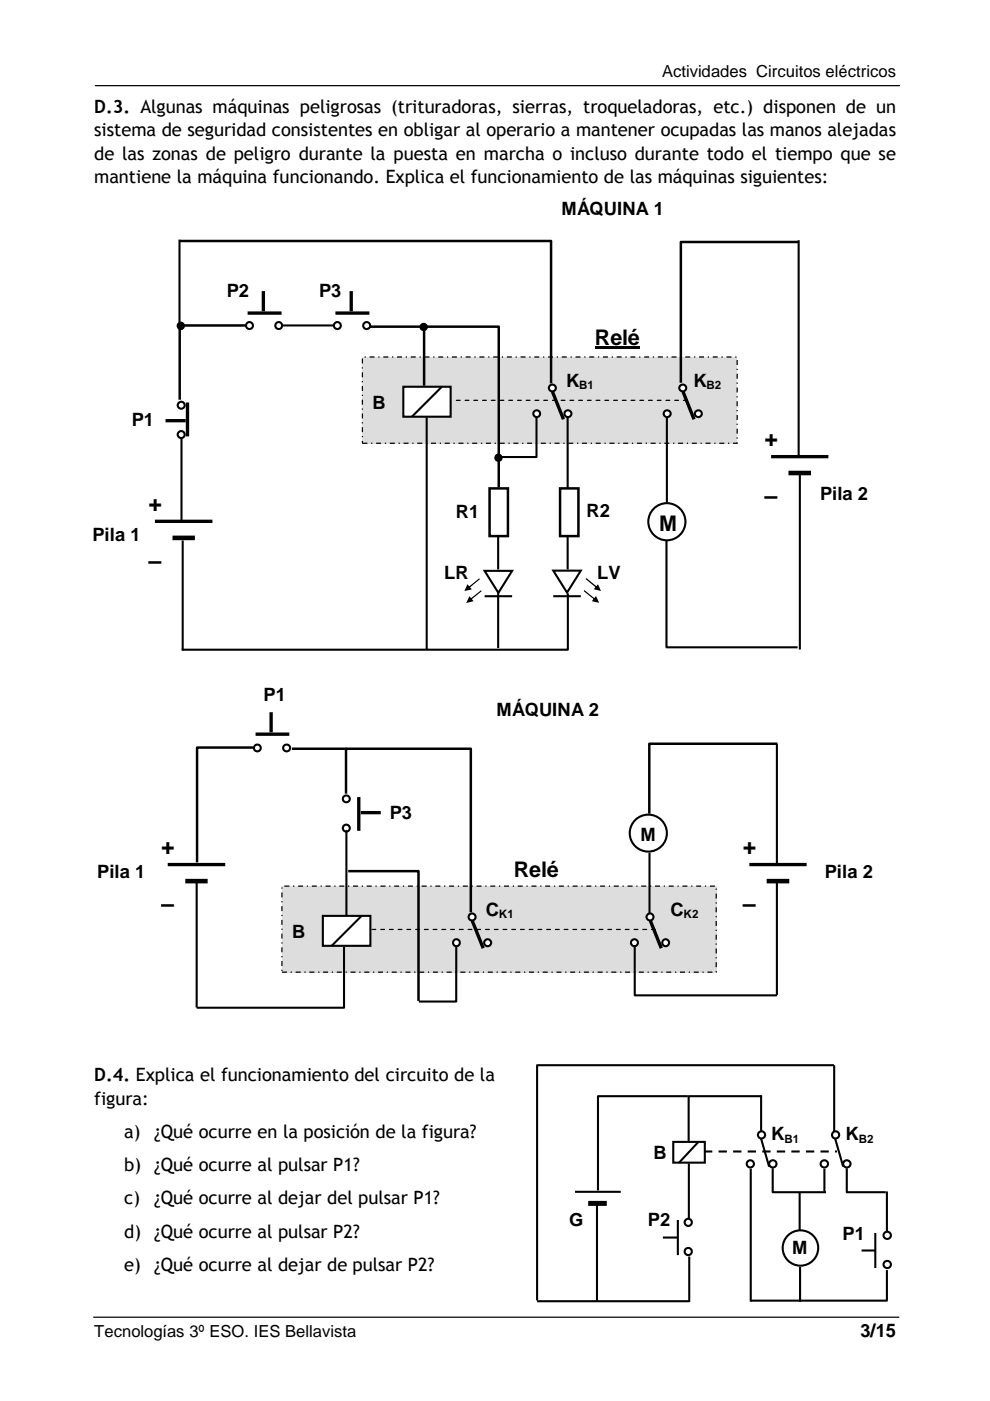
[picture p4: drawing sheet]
<svg xmlns="http://www.w3.org/2000/svg" width="210mm" height="297mm" viewBox="0 0 210 297" stroke-linecap="round" stroke-linejoin="round" font-family="sans-serif">
<path d="M20.2 18.2h170.5M19.9 279.3h170.7" fill="none" stroke="#010101" stroke-width=".26"/>
<g fill="none" stroke="#010101" stroke-width=".44">
<path d="M161.3 232.4h-15.3v9.7M121.9 252.7h9.7M126.6 255.3v20.6"/>
<circle cx="169.7" cy="264.6" r="3.8"/>
</g>
<path d="M124.7 255.1h4" fill="none" stroke="#010101" stroke-width="1.1" stroke-linecap="butt"/>
<circle cx="188.1" cy="261.9" r=".77" fill="#fff"/>
<circle cx="188.1" cy="261.9" r=".77" fill="none" stroke="#010101" stroke-width=".44"/>
<circle cx="188.1" cy="268.1" r=".77" fill="#fff"/>
<g fill="none" stroke="#010101" stroke-width=".44">
<path d="M161.4 232.2v8.2M179.5 247.7v5.1h8.3M182.7 265.1h2.9M185.6 261.4v7.5M188 269.3v6.5h-28.8"/>
<circle cx="188.1" cy="268.1" r=".77"/>
</g>
<circle cx="145.9" cy="259.2" r=".76" fill="#fff"/>
<circle cx="145.9" cy="259.2" r=".76" fill="none" stroke="#010101" stroke-width=".44"/>
<circle cx="145.9" cy="265.3" r=".76" fill="#fff"/>
<g fill="none" stroke="#010101" stroke-width=".44">
<path d="M145.8 232.4h-19v20M176.9 225.8v14.6M142.7 242.1h6.7v4.4h-6.7zM143.7 258.7v7.4M146 246.7v11.7M148.1 242.1l-4.1 4.4M159.2 247.8v28.2M188 252.6v8.6M140.5 262.4h3.1M169.6 268.6v7.4"/>
<circle cx="145.9" cy="265.3" r=".76"/>
</g>
<circle cx="161.5" cy="240.6" r=".76" fill="#fff"/>
<circle cx="161.5" cy="240.6" r=".76" fill="none" stroke="#010101" stroke-width=".44"/>
<circle cx="163.9" cy="246.8" r=".77" fill="#fff"/>
<circle cx="163.9" cy="246.8" r=".77" fill="none" stroke="#010101" stroke-width=".44"/>
<circle cx="159.1" cy="246.8" r=".76" fill="#fff"/>
<g fill="none" stroke="#010101" stroke-width=".44">
<path d="M161.4 241.4l1.7 6"/>
<circle cx="159.1" cy="246.8" r=".76"/>
</g>
<path d="M149.3 244.1h28.2" fill="none" stroke="#010101" stroke-width=".44" stroke-dasharray="1.8 1.3" stroke-linecap="butt"/>
<circle cx="177.2" cy="240.6" r=".76" fill="#fff"/>
<circle cx="177.2" cy="240.6" r=".76" fill="none" stroke="#010101" stroke-width=".44"/>
<circle cx="179.5" cy="246.8" r=".77" fill="#fff"/>
<circle cx="179.5" cy="246.8" r=".77" fill="none" stroke="#010101" stroke-width=".44"/>
<circle cx="174.8" cy="246.8" r=".77" fill="#fff"/>
<g fill="none" stroke="#010101" stroke-width=".44">
<path d="M176.8 225.8h-62.9v49.9M163.8 247.7v5.1h11.3M169.5 252.8v8M174.8 247.8v4.8M177.1 241.4l1.7 6M146.1 266.4v9.5h-32.2"/>
<circle cx="174.8" cy="246.8" r=".77"/>
</g>
<path d="M59.8 187.8h92v18.3h-92z" fill-rule="evenodd" fill="#ddd"/>
<path d="M59.8 187.9h92v18.2h-92z" fill="none" stroke="#010101" stroke-width=".26" stroke-dasharray="1.1 .8 .3 .8" stroke-linecap="butt"/>
<circle cx="137.5" cy="176.6" r="3.9" fill="#fff"/>
<circle cx="137.5" cy="176.6" r="3.9" fill="none" stroke="#010101" stroke-width=".44"/>
<circle cx="96.8" cy="199.9" r=".73" fill="#fff"/>
<circle cx="96.8" cy="199.9" r=".73" fill="none" stroke="#010101" stroke-width=".44"/>
<circle cx="103.4" cy="199.9" r=".74" fill="#fff"/>
<circle cx="103.4" cy="199.9" r=".74" fill="none" stroke="#010101" stroke-width=".44"/>
<circle cx="100.1" cy="194.4" r=".74" fill="#fff"/>
<circle cx="100.1" cy="194.4" r=".74" fill="none" stroke="#010101" stroke-width=".44"/>
<path d="M100.1 195.2l2.3 5.8" fill="none" stroke="#010101" stroke-width=".71" stroke-linecap="butt"/>
<circle cx="134.5" cy="199.9" r=".74" fill="#fff"/>
<circle cx="134.5" cy="199.9" r=".74" fill="none" stroke="#010101" stroke-width=".44"/>
<circle cx="141.1" cy="199.9" r=".73" fill="#fff"/>
<circle cx="141.1" cy="199.9" r=".73" fill="none" stroke="#010101" stroke-width=".44"/>
<circle cx="137.8" cy="194.4" r=".74" fill="#fff"/>
<g fill="none" stroke="#010101" stroke-width=".44">
<path d="M72.9 200.7v13h-31.2"/>
<circle cx="137.8" cy="194.4" r=".74"/>
</g>
<path d="M35.6 183.3h12.2M137.9 195.2l2.3 5.8" fill="none" stroke="#010101" stroke-width=".71" stroke-linecap="butt"/>
<path d="M138.9 197.1h-60.2" fill="none" stroke="#010101" stroke-width=".26" stroke-dasharray=".8 1.1"/>
<path d="M61.9 158.7h11.5v9.6" fill="none" stroke="#010101" stroke-width=".53"/>
<path d="M39.3 186.8h4.7" fill="none" stroke="#010101" stroke-width=".97" stroke-linecap="butt"/>
<circle cx="54.6" cy="158.6" r=".72" fill="#fff"/>
<circle cx="54.6" cy="158.6" r=".72" fill="none" stroke="#010101" stroke-width=".44"/>
<circle cx="60.8" cy="158.6" r=".74" fill="#fff"/>
<circle cx="60.8" cy="158.6" r=".74" fill="none" stroke="#010101" stroke-width=".44"/>
<path d="M54.2 155.7h7.1M57.5 151v4.3" fill="none" stroke="#010101" stroke-width=".71" stroke-linecap="butt"/>
<path d="M68.5 194.1h10v6.4h-10z" fill-rule="evenodd" fill="#fff"/>
<path d="M68.5 194.2h10v6.3h-10zM76.7 194.2l-6.4 6.3" fill="none" stroke="#010101" stroke-width=".44"/>
<circle cx="73.4" cy="169.4" r=".73" fill="#fff"/>
<circle cx="73.4" cy="169.4" r=".73" fill="none" stroke="#010101" stroke-width=".44"/>
<circle cx="73.4" cy="175.6" r=".74" fill="#fff"/>
<g fill="none" stroke="#010101" stroke-width=".44">
<path d="M164.7 157.8v25.4M73.4 176v18M41.7 187.2v26.4M137.7 180.8v13M164.7 186.9v24M96.7 200.4v11.9h-7.9M134.6 200.4v10.6h30.2"/>
<circle cx="73.4" cy="175.6" r=".74"/>
</g>
<path d="M76.1 169v7.1M76.5 172.3h4.2M158.9 183.3h12.1" fill="none" stroke="#010101" stroke-width=".71" stroke-linecap="butt"/>
<path d="M53.7 158.5h-11.9v24.3M73.3 158.7h26.5v34.7M164.8 157.7h-27.1v14.8M73.8 184.7h14.9v27.5" fill="none" stroke="#010101" stroke-width=".53"/>
<path d="M162.6 186.8h4.7" fill="none" stroke="#010101" stroke-width=".97" stroke-linecap="butt"/>
<path d="M76.8 75.7h79.5v18.2h-79.5z" fill-rule="evenodd" fill="#ddd"/>
<path d="M76.8 75.7h79.5v18.3h-79.5z" fill="none" stroke="#010101" stroke-width=".26" stroke-dasharray="1.1 .8 .3 .8" stroke-linecap="butt"/>
<circle cx="141.4" cy="110.6" r="3.9" fill="#fff"/>
<circle cx="141.4" cy="110.6" r="3.9" fill="none" stroke="#010101" stroke-width=".44"/>
<circle cx="113.8" cy="87.7" r=".72" fill="#fff"/>
<circle cx="113.8" cy="87.7" r=".72" fill="none" stroke="#010101" stroke-width=".44"/>
<circle cx="120.4" cy="87.7" r=".72" fill="#fff"/>
<circle cx="120.4" cy="87.7" r=".72" fill="none" stroke="#010101" stroke-width=".44"/>
<circle cx="117.1" cy="82.3" r=".73" fill="#fff"/>
<circle cx="117.1" cy="82.3" r=".73" fill="none" stroke="#010101" stroke-width=".44"/>
<path d="M117.1 83.1l2.4 5.8" fill="none" stroke="#010101" stroke-width=".71" stroke-linecap="butt"/>
<circle cx="141.4" cy="87.7" r=".72" fill="#fff"/>
<circle cx="141.4" cy="87.7" r=".72" fill="none" stroke="#010101" stroke-width=".44"/>
<circle cx="148.1" cy="87.7" r=".73" fill="#fff"/>
<circle cx="148.1" cy="87.7" r=".73" fill="none" stroke="#010101" stroke-width=".44"/>
<circle cx="144.8" cy="82.3" r=".73" fill="#fff"/>
<circle cx="144.8" cy="82.3" r=".73" fill="none" stroke="#010101" stroke-width=".44"/>
<path d="M144.8 83.1l2.4 5.8" fill="none" stroke="#010101" stroke-width=".71" stroke-linecap="butt"/>
<path d="M145.7 84.9h-49.9" fill="none" stroke="#010101" stroke-width=".26" stroke-dasharray=".8 1.1"/>
<path d="M117.3 121h5.8l-2.9 4.6z" fill="#fff"/>
<path d="M117.3 121h5.8l-2.9 4.6zM117.3 126.4h5.8" fill="none" stroke="#010101" stroke-width=".44"/>
<g fill="#010101">
<path d="M123.8 125.2h.2l2.3 2h-.2l-2.3-1.8zM126.4 126.4l.6 1.4-1.5-.3z"/>
<path d="M124.2 122.7l.2-.1 2.3 1.9v.2h-.2zM126.8 123.9l.6 1.4-1.5-.4z"/>
</g>
<path d="M59.4 69h11.7M120.4 125.8v12h-81.9" fill="none" stroke="#010101" stroke-width=".44"/>
<path d="M78 69.3h11.9v12.5" fill="none" stroke="#010101" stroke-width=".53"/>
<path d="M32.9 110.5h12.1" fill="none" stroke="#010101" stroke-width=".71" stroke-linecap="butt"/>
<path d="M36.6 114h4.7" fill="none" stroke="#010101" stroke-width=".97" stroke-linecap="butt"/>
<circle cx="38.4" cy="92.1" r=".74" fill="#fff"/>
<circle cx="38.4" cy="92.1" r=".74" fill="none" stroke="#010101" stroke-width=".44"/>
<circle cx="38.4" cy="85.9" r=".74" fill="#fff"/>
<circle cx="38.4" cy="85.9" r=".74" fill="none" stroke="#010101" stroke-width=".44"/>
<path d="M35.1 89.2h4.3M39.8 85.3v7.2" fill="none" stroke="#010101" stroke-width=".71" stroke-linecap="butt"/>
<path d="M85.5 82h10v6.3h-10z" fill-rule="evenodd" fill="#fff"/>
<path d="M85.5 82h10v6.3h-10zM93.7 82l-6.4 6.3" fill="none" stroke="#010101" stroke-width=".44"/>
<circle cx="71.5" cy="69" r=".74" fill="#fff"/>
<circle cx="71.5" cy="69" r=".74" fill="none" stroke="#010101" stroke-width=".44"/>
<circle cx="77.7" cy="69" r=".74" fill="#fff"/>
<g fill="none" stroke="#010101" stroke-width=".44">
<path d="M38.1 50.8v18M113.7 88.3v8.6h-7.9M120.4 88.2v15.3M120.4 113.1v7.6"/>
<circle cx="77.7" cy="69" r=".74"/>
</g>
<path d="M71.1 66.4h7.2M74.5 61.7v4.3" fill="none" stroke="#010101" stroke-width=".71" stroke-linecap="butt"/>
<path d="M38.1 51.1h78.7v30.2M89.9 69.3h15.8v34" fill="none" stroke="#010101" stroke-width=".53"/>
<path d="M118.7 103.5h3.9v10.2h-3.9z" fill-rule="evenodd" fill="#fff"/>
<path d="M118.7 103.5h3.9v10.2h-3.9z" fill="none" stroke="#010101" stroke-width=".53"/>
<path d="M102.7 121h5.9l-2.9 4.7z" fill="#fff"/>
<path d="M102.7 121h5.9l-2.9 4.7zM102.7 126.4h5.9" fill="none" stroke="#010101" stroke-width=".44"/>
<g fill="#010101">
<path d="M99.6 127l2.5-1.8v.2l-2.3 1.9h-.2zM99.5 126.4l.9 1.1-1.6 .3z"/>
<path d="M99.2 124.5l2.5-1.8v.2l-2.3 1.9-.2-.1zM99.1 123.9l.9 1.1-1.5 .3z"/>
</g>
<path d="M105.6 113.1v7.6" fill="none" stroke="#010101" stroke-width=".44"/>
<path d="M103.8 103.5h3.9v10.2h-3.9z" fill-rule="evenodd" fill="#fff"/>
<path d="M103.8 103.5h3.9v10.2h-3.9z" fill="none" stroke="#010101" stroke-width=".53"/>
<circle cx="89.8" cy="69.3" r=".62" fill="#010101"/>
<g fill="none" stroke="#010101" stroke-width=".53">
<path d="M169.2 51.3h-24.8v29.9M52.1 69h-14v15.8"/>
<circle cx="89.8" cy="69.3" r=".62"/>
</g>
<path d="M169.3 50.9v46M90.5 88.5v49.2M38.7 114.6v23.3M141.3 114.6v22.6h27.8M169.6 100.3v37.4M105.6 125.8v11.6" fill="none" stroke="#010101" stroke-width=".44"/>
<path d="M163.5 96.8h12.1" fill="none" stroke="#010101" stroke-width=".71" stroke-linecap="butt"/>
<path d="M167.2 100.3h4.8" fill="none" stroke="#010101" stroke-width=".97" stroke-linecap="butt"/>
<path d="M126.2 73.5h9.4v.5h-9.4z" fill="#000"/>
<circle cx="105.7" cy="97.1" r=".61" fill="#010101"/>
<circle cx="105.7" cy="97.1" r=".61" fill="none" stroke="#010101" stroke-width=".53"/>
<path d="M141.4 88.5v18.1" fill="none" stroke="#010101" stroke-width=".44"/>
<circle cx="52.9" cy="69" r=".74" fill="#fff"/>
<circle cx="52.9" cy="69" r=".74" fill="none" stroke="#010101" stroke-width=".44"/>
<circle cx="59.1" cy="69" r=".73" fill="#fff"/>
<g fill="none" stroke="#010101" stroke-width=".44">
<path d="M38.5 92.9v17.8"/>
<circle cx="59.1" cy="69" r=".73"/>
</g>
<path d="M52.5 66.4h7.2M55.8 61.7v4.3" fill="none" stroke="#010101" stroke-width=".71" stroke-linecap="butt"/>
<circle cx="38.3" cy="69.1" r=".63" fill="#010101"/>
<circle cx="38.3" cy="69.1" r=".63" fill="none" stroke="#010101" stroke-width=".53"/>
<g font-size="5">
<text x="162.1" y="94.5">+</text>
<text x="162.1" y="106.9">–</text>
<text x="31.5" y="108.2">+</text>
<text x="31.5" y="120.7">–</text>
<text x="34.2" y="181">+</text>
<text x="157.5" y="181">+</text>
<text x="34.2" y="193.5">–</text>
<text x="157.5" y="193.5">–</text>
</g>
<g font-size="4.6">
<text x="126.2" y="73.1">Relé</text>
<text x="139.8" y="112.6">M</text>
<text x="109" y="185.9">Relé</text>
</g>
<g font-size="3.9">
<text x="20" y="23.9">D.3. Algunas máquinas peligrosas (trituradoras, sierras, troqueladoras, etc.) disponen de un</text>
<text x="20" y="28.9">sistema de seguridad consistentes en obligar al operario a mantener ocupadas las manos alejadas</text>
<text x="20" y="33.8">de las zonas de peligro durante la puesta en marcha o incluso durante todo el tiempo que se</text>
<text x="20" y="38.7">mantiene la máquina funcionando. Explica el funcionamiento de las máquinas siguientes:</text>
<text x="119" y="45.7">MÁQUINA 1</text>
<text x="48.1" y="63">P2</text>
<text x="67.6" y="62.9">P3</text>
<text x="120" y="82">K</text>
<text x="147" y="82">K</text>
<text x="79" y="86.7">B</text>
<text x="27.9" y="90.3">P1</text>
<text x="173.9" y="106.1">Pila 2</text>
<text x="96.6" y="109.9">R1</text>
<text x="124.4" y="109.6">R2</text>
<text x="19.6" y="114.7">Pila 1</text>
<text x="94.2" y="122.7">LR</text>
<text x="126.6" y="122.7">LV</text>
<text x="55.9" y="148.5">P1</text>
<text x="105.3" y="151.9">MÁQUINA 2</text>
<text x="82.6" y="173.7">P3</text>
<text x="135.8" y="178.4">M</text>
<text x="20.6" y="186.1">Pila 1</text>
<text x="174.9" y="186.1">Pila 2</text>
<text x="103" y="194.2">C</text>
<text x="142.2" y="194.2">C</text>
<text x="62" y="198.8">B</text>
<text x="20" y="229.2">D.4. Explica el funcionamiento del circuito de la</text>
<text x="20" y="234.2">figura:</text>
<text x="26.3" y="241.3">a)</text>
<text x="32.7" y="241.3">¿Qué ocurre en la posición de la figura?</text>
<text x="138.6" y="245.8">B</text>
<text x="163.5" y="241.7">K</text>
<text x="179.3" y="241.7">K</text>
<text x="26.3" y="248.3">b)</text>
<text x="32.7" y="248.3">¿Qué ocurre al pulsar P1?</text>
<text x="26.3" y="255.4">c)</text>
<text x="32.7" y="255.4">¿Qué ocurre al dejar del pulsar P1?</text>
<text x="26.3" y="262.4">d)</text>
<text x="32.7" y="262.4">¿Qué ocurre al pulsar P2?</text>
<text x="120.7" y="259.9">G</text>
<text x="137.4" y="259.8">P2</text>
<text x="178.6" y="262.9">P1</text>
<text x="26.3" y="269.5">e)</text>
<text x="32.7" y="269.5">¿Qué ocurre al dejar de pulsar P2?</text>
<text x="168" y="265.9">M</text>
<text x="182.4" y="283.5">3/15</text>
</g>
<g font-size="3.5">
<text x="140.4" y="16.4">Actividades Circuitos eléctricos</text>
<text x="20" y="283.5">Tecnologías 3º ESO. IES Bellavista</text>
</g>
<g font-size="2.5">
<text x="122.8" y="82.6">B1</text>
<text x="149.8" y="82.6">B2</text>
<text x="105.8" y="194.7">K1</text>
<text x="144.9" y="194.7">K2</text>
<text x="166.3" y="242.3">B1</text>
<text x="182.1" y="242.3">B2</text>
</g>
</svg>
